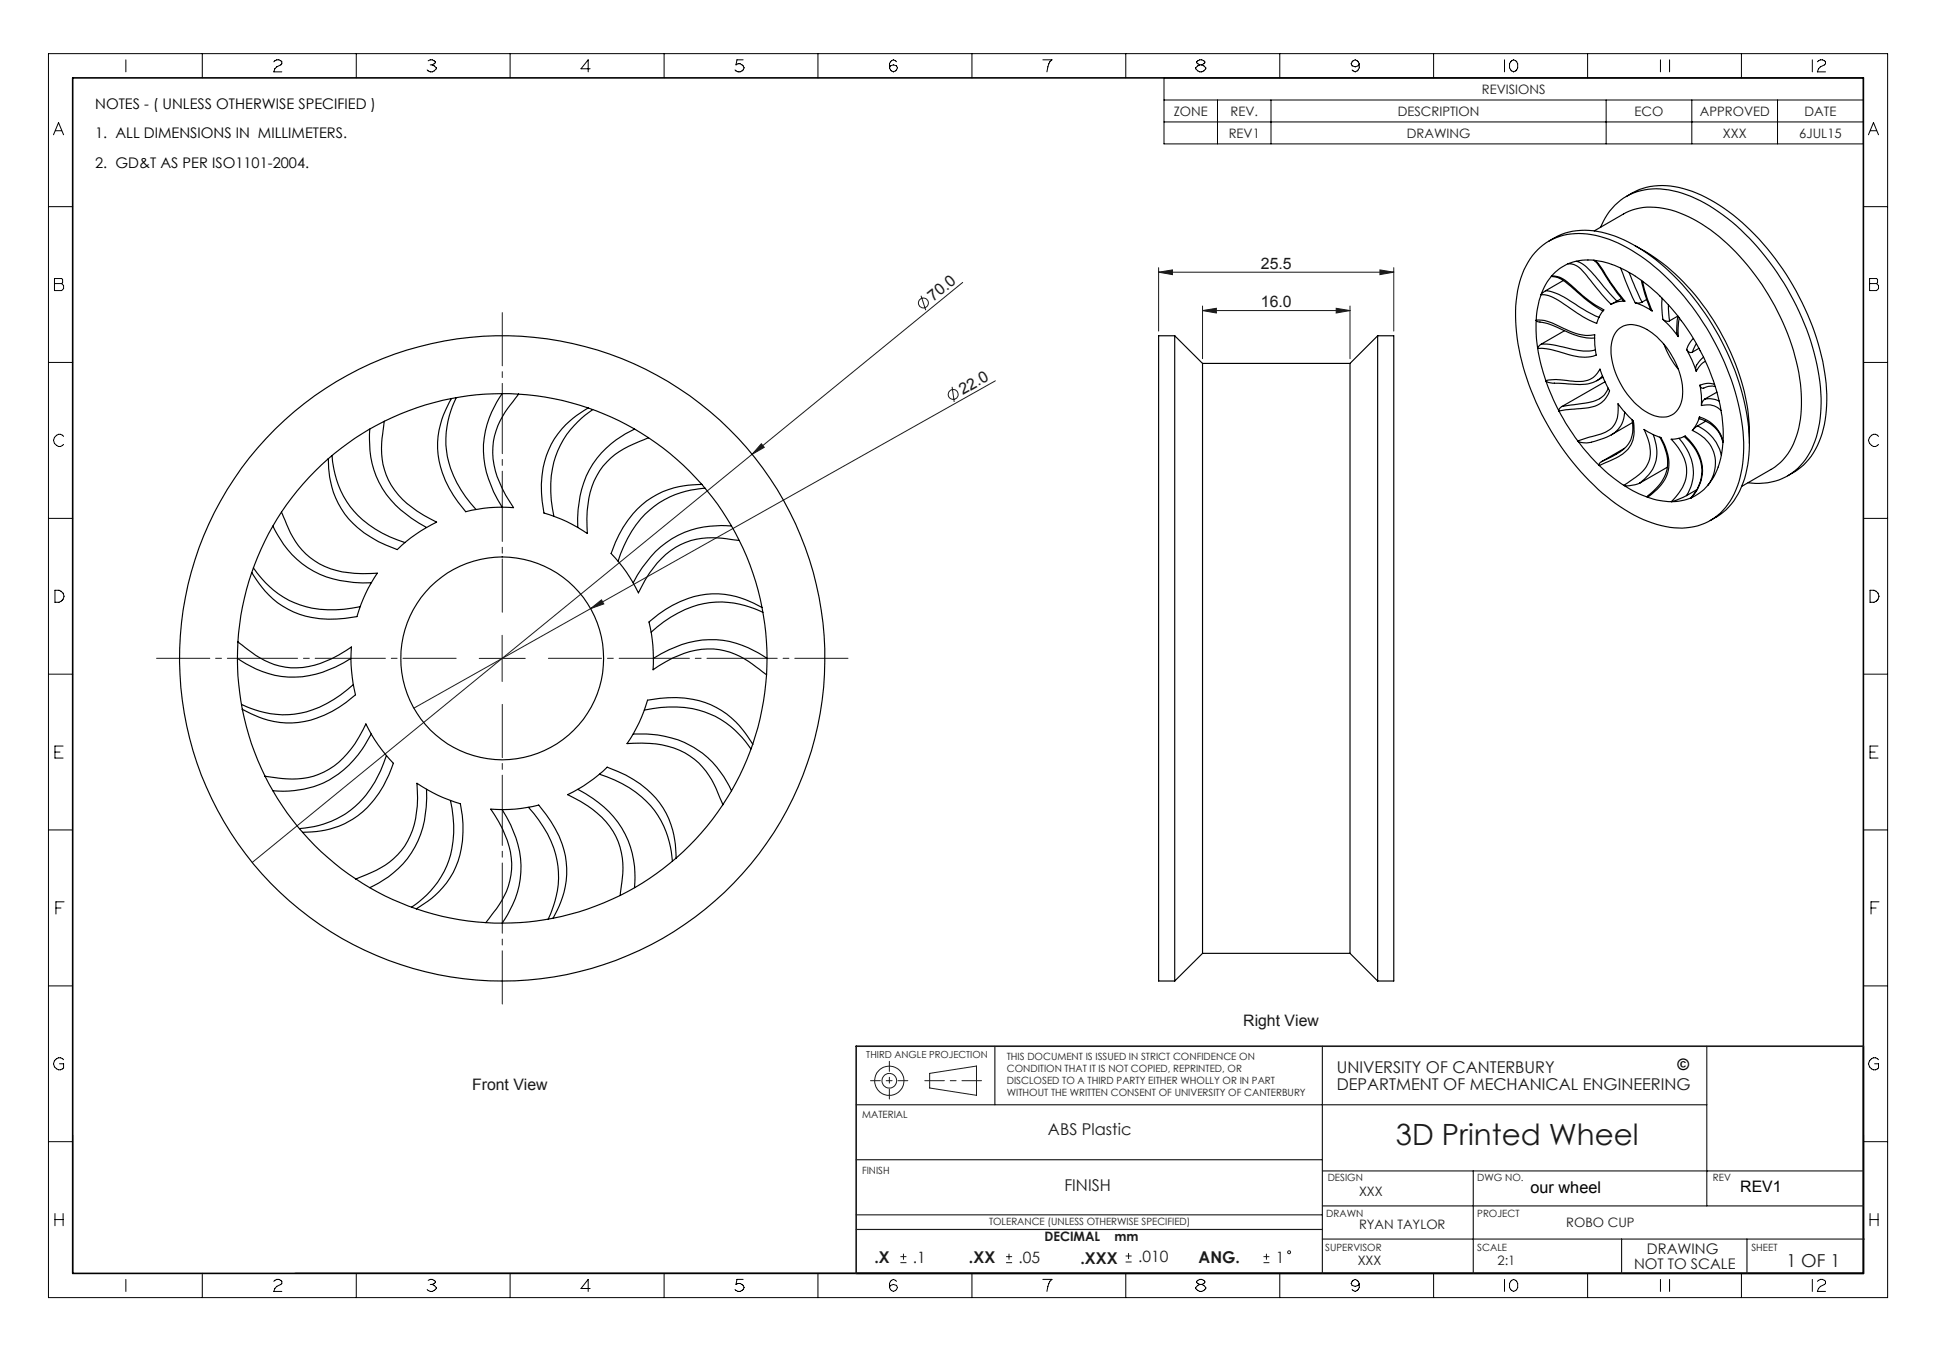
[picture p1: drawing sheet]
<svg xmlns="http://www.w3.org/2000/svg" width="420mm" height="297mm" viewBox="0 0 420 297" stroke-linecap="round" stroke-linejoin="round" font-family="sans-serif">
<g fill="none" stroke="#191924" stroke-width=".22">
<path d="M251.4 59.1l3-.5v1zM251.4 58.1v13.7M251.4 59.1h51M299.4 58.6l3 .5-3 .5zM302.4 58.1v13.7M199.8 64.2l1 3.1M208.8 61.3l-45.6 37.3M260.9 67.4l3-.5v1zM260.9 66.4v11.4M260.9 67.4h32M289.9 66.9l3 .5-3 .5zM292.9 66.4v11.4"/>
<path d="M163.2 98.6l-108.5 88.5M165.2 96.3l.6 .7-2.6 1.6zM206.6 83.9l.4 3.3M215.9 82.6l-87.8 49.4M108.9 137.8v10M128.1 132l2.4-1.9 .5 .9zM128.1 132l-38.3 21.6M104 142.8h9.9M201.7 232.9l10.1-1.6v6.3l-10.1-1.6zM195.3 273.9h1.3M195.3 272.6h1.3M196 272v1.3"/>
<path d="M218.3 273.9h1.3M218.3 272.6h1.3M218.9 272v1.3M244.2 273.8h1.3M244.2 272.5h1.3M244.8 271.8v1.4M274.1 273.9h1.3M274.1 272.6h1.3M274.7 272v1.3"/>
<circle cx="200.3" cy="65.7" r="1.07"/>
<circle cx="206.8" cy="85.6" r="1.07"/>
<circle cx="192.9" cy="234.5" r="3.2"/>
<circle cx="192.9" cy="234.5" r="1.58"/>
<circle cx="279.7" cy="271.7" r=".32"/>
</g>
<g fill="none" stroke="#000" stroke-width=".22">
<path d="M10.5 11.6h399v269.9h-399zM27.3 13v2.6M43.9 11.6v5.3M59.4 13.4a.92 .92 0 0 1 1-.4 .92 .92 0 0 1 .7 .8l-1.5 1.1-.2 .7h1.7M77.3 11.6v5.3M92.9 13.2a.96 .96 0 0 1 1.5 .4l-.6 .5M93.3 14.1h.5M93.8 14.1l.9 .6a1.11 1.11 0 0 1-.9 .9 1.11 1.11 0 0 1-1.1-.4M110.7 11.6v5.3M128 14.9h-2l1.6-1.9v2.6M144.1 11.6v5.3M161.2 13h-1.3l-.2 1.1a1.08 1.08 0 0 1 1.7 .6 1.11 1.11 0 0 1-.8 .9 1.11 1.11 0 0 1-1.1-.4"/>
<path d="M177.4 11.6v5.3M193.2 14.3l.6-.2 .7 .2a.87 .87 0 0 1-.7 1.3 .87 .87 0 0 1-.6-1.3zM194.5 13.4l-.2-.2a.87 .87 0 0 0-1.3 .6v.9M210.9 11.6v5.3M226.2 13h2a3.4 3.4 0 0 0-1.1 2.6M244.2 11.6v5.3M252.5 16.9h151.7v14.3h-151.7zM260.3 14.1l-.7-.5a.92 .92 0 0 1 .9-.6 .92 .92 0 0 1 .9 .6l-.7 .5M260.3 14.1l-.9 .6a1.11 1.11 0 0 0 1.1 .9 1.11 1.11 0 0 0 1.1-.9l-.9-.6M260.3 14.1h.4M277.6 11.6v5.3M293.3 13.4l.2-.2a.91 .91 0 0 1 1.4 .6l-.3 .5-.6 .2-.7-.2-.2-.5z"/>
<path d="M294.9 13.8v.9a.91 .91 0 0 1-1.4 .7l-.2-.2M311 11.6v5.3M326.4 13v2.6M327.7 13.4l.2-.2a.87 .87 0 0 1 1.3 .6v.9a.87 .87 0 0 1-1.3 .7l-.4-.7v-.9zM344.4 11.6v5.3M360.2 13v2.6M362.2 13v2.6M377.8 11.6v5.3M393.2 13v2.6M394.3 13.4a1.1 1.1 0 0 1 1.7 0v.4l-1.1 .7-.4 .4-.2 .7h1.7M11.6 29.2l1.1-2.6 1.1 2.6M12 28.4h1.4"/>
<path d="M252.5 21.7h151.7M252.5 26.5h151.7M264.1 21.7v9.5M275.7 21.7v9.5M348.4 21.7v9.5M367 21.7v9.5M385.6 21.7v9.5M405.3 29.2l1.1-2.6 1.1 2.6M405.8 28.4h1.3M10.5 44.8h5.3M404.2 44.8h5.3M10.5 78.6h5.3"/>
<path d="M11.8 60.4h1.6l.2 .2v.7l-.2 .2 .4 .4v.7l-.4 .4h-1.6zM11.8 61.5h1.6M404.2 78.6h5.3M405.6 60.4h1.5l.2 .2v.7l-.2 .2 .4 .4v.7l-.4 .4h-1.5zM405.6 61.5h1.5M13.8 94.7a1.29 1.29 0 0 0-2.1 .3 1.29 1.29 0 0 0 1 1.9h.4l.7-.5M407.5 94.7a1.25 1.25 0 0 0-1.9 .1 1.25 1.25 0 0 0 .4 1.8 .98 .98 0 0 0 1.5-.2M10.5 112.5h5.3M404.2 112.5h5.3M11.9 128.1a1.56 1.56 0 0 1 2 1.3 1.57 1.57 0 0 1-2 1.3zM405.7 128.1a1.51 1.51 0 0 1 1.9 1.3 1.55 1.55 0 0 1-1.9 1.3zM10.5 146.3h5.3"/>
<path d="M404.2 146.3h5.3M11.9 163.2h1.1M13.7 161.9h-1.8v2.6h1.8M405.7 163.2h1.1M407.4 161.9h-1.7v2.6h1.7M10.5 180.1h5.3M12.1 197h1.1M13.9 195.6h-1.8v2.7M404.2 180.1h5.3M405.9 197h1.1M407.6 195.6h-1.7v2.7M10.5 213.9h5.3"/>
<path d="M404.2 213.9h5.3M13.8 229.9a1.26 1.26 0 0 0-1.8 0 1.26 1.26 0 0 0 0 1.8 1.26 1.26 0 0 0 1.8 0v-.9h-.9M407.5 229.9a1.27 1.27 0 0 0-1.8 0 1.27 1.27 0 0 0 0 1.8 1.27 1.27 0 0 0 1.8 0v-.9h-.8M10.5 247.7h5.3M15.8 246.2v30M404.2 247.7h5.3M404.3 246.2v30h-340.3M11.9 263.3v2.6M11.9 264.6h1.8M13.7 263.3v2.6M27.3 277.6v2.6M43.9 276.3v5.2"/>
<path d="M59.4 278a.92 .92 0 0 1 1-.5 .92 .92 0 0 1 .7 .9l-1.1 .7-.4 .4-.2 .7h1.7M77.3 276.3v5.2M92.9 277.8a.95 .95 0 0 1 1.5 .4l-.6 .5M93.3 278.7h.5M93.8 278.7l.9 .6a1.14 1.14 0 0 1-2 .4M110.7 276.3v5.2M128 279.5h-2l1.6-1.9v2.6M144.1 276.3v5.2M161.2 277.6h-1.3l-.2 1.1a1.11 1.11 0 0 1 1.7 .6 1.11 1.11 0 0 1-.8 .9 1.11 1.11 0 0 1-1.1-.5M177.4 276.3v5.2M193.2 278.9l.6-.2 .7 .2a.87 .87 0 0 1-.7 1.3 .87 .87 0 0 1-.6-1.3zM194.5 278l-.2-.2a.87 .87 0 0 0-1.3 .6v.9"/>
<path d="M210.9 276.3v5.2M226.2 277.6h2a3.6 3.6 0 0 0-1.1 2.6M244.2 276.3v5.2M260.3 278.7l-.9 .6a1.12 1.12 0 0 0 1.1 .9 1.12 1.12 0 0 0 1.1-.9l-.4-.4-.5-.2M260.3 278.7h.4M260.3 278.7l-.7-.5a.91 .91 0 0 1 .9-.7 .91 .91 0 0 1 .9 .7l-.7 .5M277.6 276.3v5.2M293.3 278l.2-.2a.91 .91 0 0 1 1.4 .6l-.3 .5-.6 .2-.7-.2-.2-.5zM294.9 278.4v.9a.89 .89 0 0 1-.7 .7 .89 .89 0 0 1-.9-.3M311 276.3v5.2M326.4 277.6v2.6M327.7 278l.2-.2a.87 .87 0 0 1 1.3 .6v.9a.88 .88 0 0 1-.8 .9 .88 .88 0 0 1-.9-.9v-.9z"/>
<path d="M344.4 276.3v5.2M360.2 277.6v2.6M362.2 277.6v2.6M377.8 276.3v5.2M393.2 277.6v2.6M394.3 278a1.1 1.1 0 0 1 1.7 0v.4l-1.1 .7-.4 .4-.2 .7h1.7M405.7 264.6h1.7M405.7 263.3v2.6M407.4 263.3v2.6"/>
</g>
<path d="M109 132.8v-65M99 142.8h-65M109 152.8v65M119 142.8h65" fill="none" stroke="#191924" stroke-width=".22" stroke-dasharray="15.2 1.3 1.3 1.3" stroke-dashoffset="3.7"/>
<path d="M15.8 16.9h388.4v259.4h-388.4z" fill="none" stroke="#000" stroke-width=".35"/>
<path d="M200.6 234.5h12.3" fill="none" stroke="#191924" stroke-width=".22" stroke-dasharray="15.2 1.3 1.3 1.3" stroke-dashoffset="11"/>
<path d="M188.8 234.5h8.1M192.9 230.3v8.1" fill="none" stroke="#191924" stroke-width=".22" stroke-dasharray="15.2 1.3 1.3 1.3" stroke-dashoffset="13.1"/>
<g fill="none" stroke="#191924" stroke-width=".25">
<path d="M185.7 239.7h184.6M215.8 227v12.7M286.9 227v49.3M370.3 227v34.6M185.7 251.6h101.2M286.9 254h117.3M319.6 254v22.3M185.7 263.6h101.2M185.7 266.7h101.2M286.9 261.6h117.3M286.9 268.8h117.6M351.8 268.8v7.5"/>
<path d="M379 268.8v7.5"/>
</g>
<path d="M404.2 227h-218.5v49.3" fill="none" stroke="#191924" stroke-width=".35"/>
<g fill="#191924">
<path d="M128.1 132l2.4-1.9 .5 .9z"/>
<path d="M165.2 96.3l.6 .7-2.6 1.6z"/>
<path d="M251.4 59.1l3-.5v1zM299.4 58.6l3 .5-3 .5zM260.9 67.4l3-.5v1zM289.9 66.9l3 .5-3 .5z"/>
</g>
<g fill="none" stroke="#000" stroke-width=".25">
<path d="M333.6 54.2a13.1 13.1 0 0 1 12.6-3.1 33.8 33.8 0 0 1 15.6 9.3 56.4 56.4 0 0 1 16.4 34.5 23.6 23.6 0 0 1-2.8 13.8 12.7 12.7 0 0 1-14.1 5.5 32.1 32.1 0 0 1-15.5-9 56 56 0 0 1-16.9-34.3 22.5 22.5 0 0 1 3.5-15.4zM336 52.3a14.7 14.7 0 0 1 13.4-1.4 39.3 39.3 0 0 1 17.2 12.8 55.2 55.2 0 0 1 12.9 31.6 21.5 21.5 0 0 1-3.9 14.1l-1.1 1.2-1.3 1-2.2 1.3M336.6 59.9v.1a6.5 6.5 0 0 1 4.2 2.2l3.8 3.2 3.2 2.1M336.6 59.9a12.8 12.8 0 0 0-2.3 4M336.6 59.9a6.3 6.3 0 0 1 4.7 2.4l3.4 2.9 3.2 2a7 7 0 0 0-1.5 3 59.1 59.1 0 0 1-8.8-5.3l-.6-.3a5.3 5.3 0 0 0-2.7-.7M340.2 57.2a13.8 13.8 0 0 1 11.3 .9 38.1 38.1 0 0 1 15.4 14.6 41.2 41.2 0 0 1 6.9 23.1 15.7 15.7 0 0 1-3.3 9.5M340.2 57.2a10 10 0 0 0-3.6 2.7M340.2 57.2a4.4 4.4 0 0 1 3.6 2.1l3.7 4.5 2 2.2M341.9 56.7a8.2 8.2 0 0 1 4.2 3.3l4.7 5.3M345.7 56.5a8.8 8.8 0 0 1 2.6 3.4l2.6 3.7 1.3 1.7h.3M345.8 56.5a9.1 9.1 0 0 1 2.9 3.7l2.3 3.3 1.5 1.8M345.9 50.1l6.3-3.7a13.5 13.5 0 0 1 11.3-.5 37 37 0 0 1 16.4 12.7 50.2 50.2 0 0 1 10.9 26.9 20 20 0 0 1-3.5 13.7l-1.1 1.2-1.2 .9-7.1 4.2"/>
<path d="M347.2 49.3a12.9 12.9 0 0 1 15.8-7.9 34 34 0 0 1 16.5 10.3 56.3 56.3 0 0 1 15.5 33.5 23.2 23.2 0 0 1-3.3 14.5 12.6 12.6 0 0 1-12.5 5M351.6 58.2l1.7 4.3 1.5 3.2M352.8 42.6a14.7 14.7 0 0 1 13.3-1.4 39.3 39.3 0 0 1 17.3 12.8 56.5 56.5 0 0 1 12.8 29.3 24.4 24.4 0 0 1-2.8 15 12.7 12.7 0 0 1-5.6 4.9M353.4 59.1l2.8 6.4M354.8 53.3a46 46 0 0 1 18.9 19.6 44.8 44.8 0 0 1 5.8 23.3M254.8 72.8v140M254.8 72.8h-3.4v140h3.4M254.8 72.8l6.1 6M260.9 78.8v128M260.9 78.8h32M292.9 78.8v128M298.9 72.8h3.5v140h-3.5"/>
<path d="M298.9 72.8v140M298.9 72.8l-6 6M333.3 69.5v.2l.8 .2a19.4 19.4 0 0 1 6.2 2.2 12 12 0 0 0 5.7 1.2M333.3 69.5v3.7l.3 2.4M333.3 69.5a11.4 11.4 0 0 1 5.9 1.8 10.5 10.5 0 0 0 6.8 1.3v2.2l.3 2.2a10.9 10.9 0 0 1-7.5-.5l-2.6-.7-2.6-.2M333.6 75.6l.7 3.5 1.1 3.5M334.3 63.9a19.6 19.6 0 0 0-1 5.6M334.4 74.6l-.5 .5-.3 .5M334.4 74.6a29.5 29.5 0 0 1 7.4 1.3 8.6 8.6 0 0 0 4.3 0M335.3 63.1l-1 .8M335.3 63.1a16 16 0 0 1 7.1 3.3l1.8 1.1 2.7 1.4M339.2 60.9l-3.9 2.2"/>
<path d="M339.4 71.8l-5 2.8M350.8 65.3l-1.3 .7M351 71.5a4.8 4.8 0 0 1 5.7-.3 16.9 16.9 0 0 1 8.3 14.4 4.5 4.5 0 0 1-4.5 4.9 11 11 0 0 1-7.4-4.9 16 16 0 0 1-3.5-10.9l.4-1.6zM351.8 64.8l-1 .5M352.5 65.3a5.8 5.8 0 0 0-3 .7M354.8 65.7l1.8 .7 1.8 1M356.1 60.9l1.2 4.3 .7 1.9 .4 .3M356.2 65.5l-.7 .3-.7-.1M356.3 61l1 3.6 1.1 2.8M357.2 65l-1 .5M360.6 64.7l-.1 1.6 .3 3M360.8 69.3l1.7 1.7 1.6 2"/>
<path d="M360.8 69.3l.9 .4 .5-.1M361 74.7a19.5 19.5 0 0 0 3.1 5.4M361.9 66.1l.3 3.5M364 68.6l-1.8 1M364 68.6l-.3 2.6a2.51 2.51 0 0 0 .4 1.8M364.3 69l-.2 2v2M365.9 75.8l1.2 2.3 .9 2.4M365.9 75.8a.95 .95 0 0 0 1.2 .6M367.3 73.4l-.8 1.1-.6 1.3M368 74.6l-.9 1.8M368.6 75.6l-1.5 .8M369.6 77.5h-.1a4.4 4.4 0 0 0-1.6 2.3l.1 .7"/>
<path d="M370 78.4a4 4 0 0 0-2 2.1M71.2 99.5a59.4 59.4 0 0 0-10.1 11.6M72 98.8a19.8 19.8 0 0 0 12.5 17.6l3.4 1.3M80.2 93.1a20.2 20.2 0 0 0 10.7 20.4l1.6 .9M83.4 91.4l-.1 .5a22.8 22.8 0 0 0 .1 10 16.8 16.8 0 0 0 8.5 9.9l2.8 1.5a32.8 32.8 0 0 0-8.5 5.9 22.2 22.2 0 0 1-12.2-8.8 20.5 20.5 0 0 1-2.8-10.9M83.4 91.4a55.8 55.8 0 0 0-12.2 8.1M97.9 86.5a57.3 57.3 0 0 0-14.5 4.9M99 86.3a19.9 19.9 0 0 0 2 21.5l2.3 2.7M108.9 85.4a20.4 20.4 0 0 0-.9 23l.9 1.6M112.5 85.5l-.3 .4a21.2 21.2 0 0 0-5.2 9.9 17.9 17.9 0 0 0 2.7 11.7l1.7 2.6a30.8 30.8 0 0 0-10.4 .9 21.6 21.6 0 0 1-6.1-15 20.5 20.5 0 0 1 3-9.5M112.5 85.5a57 57 0 0 1 15.1 3M112.5 85.5a55.9 55.9 0 0 0-14.6 1"/>
<path d="M127.6 88.5a18.8 18.8 0 0 0-10.1 18.4l.5 4.4a31.5 31.5 0 0 1 9.4 4.4 21.2 21.2 0 0 1 2.7-13.6 18.2 18.2 0 0 1 9.5-6.7l1.1-.4M127.6 88.5a55.6 55.6 0 0 1 13.1 6.5M128.6 88.9a19.9 19.9 0 0 0-9 19.6l.6 3.5M137.7 93.1a20.4 20.4 0 0 0-12.4 19.4v1.9M140.7 95a58.1 58.1 0 0 1 11.6 10.1M335.4 82.6l1.6 4.1 1.2 2.5M335.4 82.6a19.8 19.8 0 0 1 6.4 .2 4.9 4.9 0 0 0 5.3-2.7l.9 2.3 1.2 2.4a5.4 5.4 0 0 1-5.3 3.7l-4.2 .4-1.5 .3M335.4 82.6l.5 .4 1.3 .1M338.2 89.2l1.4 2.5 2.7 4M338.8 88.2l-.5 .4-.1 .6M342.3 95.7l2.8 3.4 1.9 1.9M342.3 95.7l2.5-.9a8.8 8.8 0 0 0 5.2-2.3 6.2 6.2 0 0 0 1-4.9l2.4 2.9a1.77 1.77 0 0 1 1.1 2 6.4 6.4 0 0 1-4.5 7.1l-3 1.4"/>
<path d="M346.4 82.6a9.2 9.2 0 0 1-5.7 .7l-3.5-.2M347.7 81.6l-1.3 1M347.7 81.8l-1.3 .8M348.2 82.8l-9.4 5.4M348.9 84.2a5.3 5.3 0 0 1-4.9 3.3l-5.2 .7M349.6 94.3l-1.7 .8a8.1 8.1 0 0 1-5.3 .8l-.3-.2M350.6 98.6l-3.1 1.6M350.6 98.6h.1M352.4 97.3l-4.9 2.9M352.5 89.4a5.7 5.7 0 0 1-2.9 4.9M354 91a6.2 6.2 0 0 1-3.4 7.6M354.2 91.7l-4.6 2.6"/>
<path d="M358.6 94.3a8.1 8.1 0 0 1-1.8 9.6l-1.1 .9M360.1 94.8a9.4 9.4 0 0 1 1.2 8.1 14.4 14.4 0 0 1-4 4.9l.1 .1M364.2 95.1a10.3 10.3 0 0 1 2.3 11.2l-.6 1.2M365.4 94.7a9.3 9.3 0 0 1 3.3 10.2l-.5 1.1-1.3 2M367.1 93.4a7.6 7.6 0 0 1 3.4 11.9M368.3 92.4l-1.2 1M368.3 92.4a9.5 9.5 0 0 1 5.1 6.3M368.7 90.4v.4a7.3 7.3 0 0 1 5.1 5.2M368.7 90.4a8.2 8.2 0 0 1-1.6 3M368.7 90.4a7.2 7.2 0 0 1 5.1 5.4M368.8 83.6a.63 .63 0 0 0 .8 .6l1.1-.4 1.4 .1M368.8 83.6l.3 2.3v2.1"/>
<path d="M369.1 88a4.2 4.2 0 0 1 4.2 1.1M369.9 86.6l-.2 .1a1.66 1.66 0 0 0-.6 1.3M369.9 86.6l1.2-.1 .9 .1 1 .4M370.1 91.4l-1.8 1M372 83.4l-1.4-.3-1.8 .5M372.5 85.1l-2.6 1.5M59.2 114.1a20.3 20.3 0 0 0 19.4 12.4l1.9-.1M61.1 111.1l.2 .5a21.3 21.3 0 0 0 6 9.4 17.4 17.4 0 0 0 11.4 3.5l3.1-.1a32.6 32.6 0 0 0-4.4 9.4 22.1 22.1 0 0 1-14.9-1.6 20.4 20.4 0 0 1-7.9-8M61.1 111.1a58.7 58.7 0 0 0-6.5 13.1M152.3 105.1a18.8 18.8 0 0 0-18 10.9l-1.7 4.1a31.6 31.6 0 0 1 5.9 8.5 20.7 20.7 0 0 1 9.1-10.4 18.2 18.2 0 0 1 11.6-1.1l1.2 .2M152.3 105.1a57.2 57.2 0 0 1 8.1 12.2M153 105.9a19.9 19.9 0 0 0-17.6 12.5l-1.3 3.3"/>
<path d="M158.7 114.1a20 20 0 0 0-19.4 9l-1.9 3.3M160.4 117.3a56.4 56.4 0 0 1 4.9 14.5M347 101a34.5 34.5 0 0 0 5.3 4.3M347.5 100.2l-.6 .5 .1 .3M352.3 105.3a24 24 0 0 0 5.1 2.6M352.3 105.3l1.3-.9a8.8 8.8 0 0 0 4.3-4.7 9.6 9.6 0 0 0-1.2-6.5l1.8 1 1.8 .7a9.3 9.3 0 0 1 1.2 8.5 11.7 11.7 0 0 1-4.1 4.5M355.7 104.8a5.7 5.7 0 0 1-3.4 .5M357.4 107.9a15.8 15.8 0 0 0 5.2 .9M361.7 101.3l-6 3.5M365.9 107.5l-3.3 1.3M366.9 108a11.5 11.5 0 0 1-4.3 .8M366.9 108a8.5 8.5 0 0 0 .4-11.5l-1.7-1.9a6.3 6.3 0 0 1-3.1 .7 9.9 9.9 0 0 1 3.3 8 10.2 10.2 0 0 1-3.2 5.5"/>
<path d="M368.1 106.3l-2.2 1.2M370.5 105.3a10 10 0 0 1-3.6 2.7M51.6 139.3l.4 .3a21.2 21.2 0 0 0 9.9 5.1 18.6 18.6 0 0 0 13.2-3.6l1.1-.7a33.5 33.5 0 0 0 .9 10.3 21.2 21.2 0 0 1-16.4 6 22.9 22.9 0 0 1-8.1-2.8M51.6 139.3a56.3 56.3 0 0 0 1 14.6M54.6 124.2a57.1 57.1 0 0 0-3 15.1M55 123.2a19.9 19.9 0 0 0 19.6 9l3.5-.6M165.3 131.8a18.9 18.9 0 0 0-21 .5l-3.5 2.6a33.5 33.5 0 0 1 .9 10.4 20.9 20.9 0 0 1 13.1-4.5 18.2 18.2 0 0 1 10.5 4.9l1 .7M165.3 131.8a58.5 58.5 0 0 1 1 14.6M165.5 132.9a19.8 19.8 0 0 0-21.5 2l-2.7 2.3M51.5 142.8a20.3 20.3 0 0 0 23 1l1.6-1M52.6 153.9a56.4 56.4 0 0 0 4.9 14.5M76.7 148.5a22.2 22.2 0 0 1-15.5 6.6 22.4 22.4 0 0 1-8.8-2.3"/>
<path d="M80.5 159.2a20.9 20.9 0 0 1-16.6 12.3l-2.4 .2-2.3-.1M137.4 159.2a21.9 21.9 0 0 1 17.2 6.1l2.5 3.3 1.6 3M139.8 154.1a22.2 22.2 0 0 1 16.6 2 22.3 22.3 0 0 1 6.5 6.4M141.7 142.8a21.3 21.3 0 0 1 18-3.2 23.8 23.8 0 0 1 6.7 3.2M166.3 146.4a61.1 61.1 0 0 1-3 15.1M57.5 168.4a25.9 25.9 0 0 0 10.5 0 17.1 17.1 0 0 0 9.9-8.5l1.5-2.8a32.8 32.8 0 0 0 5.9 8.5 21 21 0 0 1-11.8 13.6 23.1 23.1 0 0 1-7.8 1.4M57.5 168.4a59.2 59.2 0 0 0 8.2 12.2M83.8 163.9a22.1 22.1 0 0 1-9.4 13 21.2 21.2 0 0 1-9.5 2.9M92.5 171.2a22.1 22.1 0 0 1-4.1 15.1 22.5 22.5 0 0 1-8.2 6.3M97.7 173.7a22.1 22.1 0 0 1-2 16.5 20.8 20.8 0 0 1-6.4 6.6M108.9 175.6a21.3 21.3 0 0 1 3.7 16.6 23.3 23.3 0 0 1-3.7 8.1M114.7 175.2a22.2 22.2 0 0 1 6.5 15.3 22.8 22.8 0 0 1-2.3 8.9"/>
<path d="M125.3 171.2a21.7 21.7 0 0 1 11.5 12.6 21.6 21.6 0 0 1 .9 8.8M130 168a22.3 22.3 0 0 1 13.4 10 22.1 22.1 0 0 1 2.5 8.8M156.8 174.6a57.7 57.7 0 0 1-10.1 11.6M163.3 161.5a18.8 18.8 0 0 0-18.4-10.1l-4.4 .5a31.5 31.5 0 0 1-4.5 9.4 22.2 22.2 0 0 1 12.6 2 17.6 17.6 0 0 1 7.6 9.9l.6 1.4M163.3 161.5a56.8 56.8 0 0 1-6.5 13.1M65.7 180.6a58.1 58.1 0 0 0 11.5 10.1M77.2 190.7l.5-.2a20.1 20.1 0 0 0 10.1-7 19.3 19.3 0 0 0 2.7-12.2v-1.4a32.6 32.6 0 0 0 9.4 4.5 21.1 21.1 0 0 1-3 17.2 21.1 21.1 0 0 1-6.6 5.6M77.2 190.7a53.8 53.8 0 0 0 13.1 6.5M90.3 197.2a57 57 0 0 0 15.1 3M120 199.2a18.9 18.9 0 0 0-.5-21l-2.6-3.5a30.9 30.9 0 0 1-10.4 .8 20.9 20.9 0 0 1 4.5 13.2 17.7 17.7 0 0 1-4.4 9.9l-1.2 1.6M120 199.2a56.2 56.2 0 0 1-14.6 1M134.5 194.3a57.3 57.3 0 0 1-14.5 4.9"/>
<path d="M146.7 186.2a18.9 18.9 0 0 0-10.9-18l-4.1-1.8a33.8 33.8 0 0 1-8.5 6 21 21 0 0 1 10.4 9.1 17.7 17.7 0 0 1 1.1 11.2l-.2 1.6M146.7 186.2a58.2 58.2 0 0 1-12.2 8.1M260.9 206.8l-6.1 6M260.9 206.8h32M292.9 206.8l6 6"/>
<circle cx="108.9" cy="142.8" r="70"/>
<circle cx="109" cy="142.8" r="22"/>
</g>
<text font-size="6.3" fill="#191924" x="302.8" y="248.4">3D Printed Wheel</text>
<text font-size="3.9" fill="#191924" x="387.5" y="274.9">1 OF 1</text>
<g font-size="3.5" fill="#191924">
<text x="290" y="232.9">UNIVERSITY OF CANTERBURY</text>
<text x="290" y="236.4">DEPARTMENT OF MECHANICAL ENGINEERING</text>
<text x="227.4" y="246.2">ABS Plastic</text>
<text x="230.9" y="258.4">FINISH</text>
<text x="189.7" y="273.9">.X</text>
<text x="210.2" y="273.9">.XX</text>
<text x="234.4" y="274.2">.XXX</text>
<text x="260" y="273.9">ANG.</text>
</g>
<text font-size="3.5" x="332" y="258.9">our wheel</text>
<g font-size="3.4" fill="#191924">
<text x="273.5" y="58.3">25.5</text>
<text x="202.4" y="65.5" transform="rotate(-39 202.4 65.5)">70.0</text>
<text x="273.5" y="66.6">16.0</text>
<text x="208.9" y="85.7" transform="rotate(-29 208.9 85.7)">22.0</text>
<text x="269.7" y="222.5">Right View</text>
<text x="102.4" y="236.5">Front View</text>
<text x="198" y="273.9">.1</text>
<text x="221" y="273.9">.05</text>
<text x="246.9" y="273.8">.010</text>
<text x="276.8" y="273.9">1</text>
</g>
<g font-size="3.4">
<text x="363.9" y="232.1">©</text>
<text x="377.5" y="258.7">REV1</text>
</g>
<g font-size="3.2">
<text x="20.7" y="23.7">NOTES - ( UNLESS OTHERWISE SPECIFIED )</text>
<text x="20.7" y="30">1. ALL DIMENSIONS IN MILLIMETERS.</text>
<text x="20.7" y="36.4">2. GD&amp;T AS PER ISO1101-2004.</text>
</g>
<g font-size="3.2" fill="#191924">
<text x="354.5" y="275.2">NOT TO SCALE</text>
<text x="357.3" y="272.1">DRAWING</text>
</g>
<g font-size="2.8" fill="#191924">
<text x="321.5" y="20.3">REVISIONS</text>
<text x="254.6" y="25.1">ZONE</text>
<text x="266.6" y="29.9">REV1</text>
<text x="267" y="25.1">REV.</text>
<text x="303.3" y="25.1">DESCRIPTION</text>
<text x="305.2" y="29.9">DRAWING</text>
<text x="354.6" y="25.1">ECO</text>
<text x="368.8" y="25.1">APPROVED</text>
<text x="373.8" y="29.9">XXX</text>
<text x="390.3" y="29.9">6JUL15</text>
<text x="391.5" y="25.1">DATE</text>
<text x="294.8" y="259.5">XXX</text>
<text x="226.6" y="269.3">DECIMAL</text>
<text x="241.8" y="269.3">mm</text>
<text x="294.8" y="266.6">RYAN TAYLOR</text>
<text x="339.8" y="266.3">ROBO CUP</text>
<text x="294.5" y="274.4">XXX</text>
<text x="324.9" y="274.5">2:1</text>
</g>
<g font-size="2.2" fill="#191924">
<text x="218.4" y="229.9">THIS DOCUMENT IS ISSUED IN STRICT CONFIDENCE ON</text>
<text x="218.4" y="232.5">CONDITION THAT IT IS NOT COPIED, REPRINTED, OR</text>
<text x="218.4" y="235.2">DISCLOSED TO A THIRD PARTY EITHER WHOLLY OR IN PART</text>
<text x="218.4" y="237.8">WITHOUT THE WRITTEN CONSENT OF UNIVERSITY OF CANTERBURY</text>
<text x="187" y="242.6">MATERIAL</text>
<text x="187" y="254.6">FINISH</text>
<text x="288" y="256.2">DESIGN</text>
<text x="320.5" y="256.2">DWG NO.</text>
<text x="371.6" y="256.2">REV</text>
<text x="214.6" y="265.8">TOLERANCE (UNLESS OTHERWISE SPECIFIED)</text>
<text x="287.7" y="264">DRAWN</text>
<text x="320.5" y="264">PROJECT</text>
<text x="287.5" y="271.4">SUPERVISOR</text>
<text x="320.5" y="271.4">SCALE</text>
<text x="380" y="271.4">SHEET</text>
</g>
<text font-size="2.1" fill="#191924" x="187.9" y="229.6">THIRD ANGLE PROJECTION</text>
</svg>
